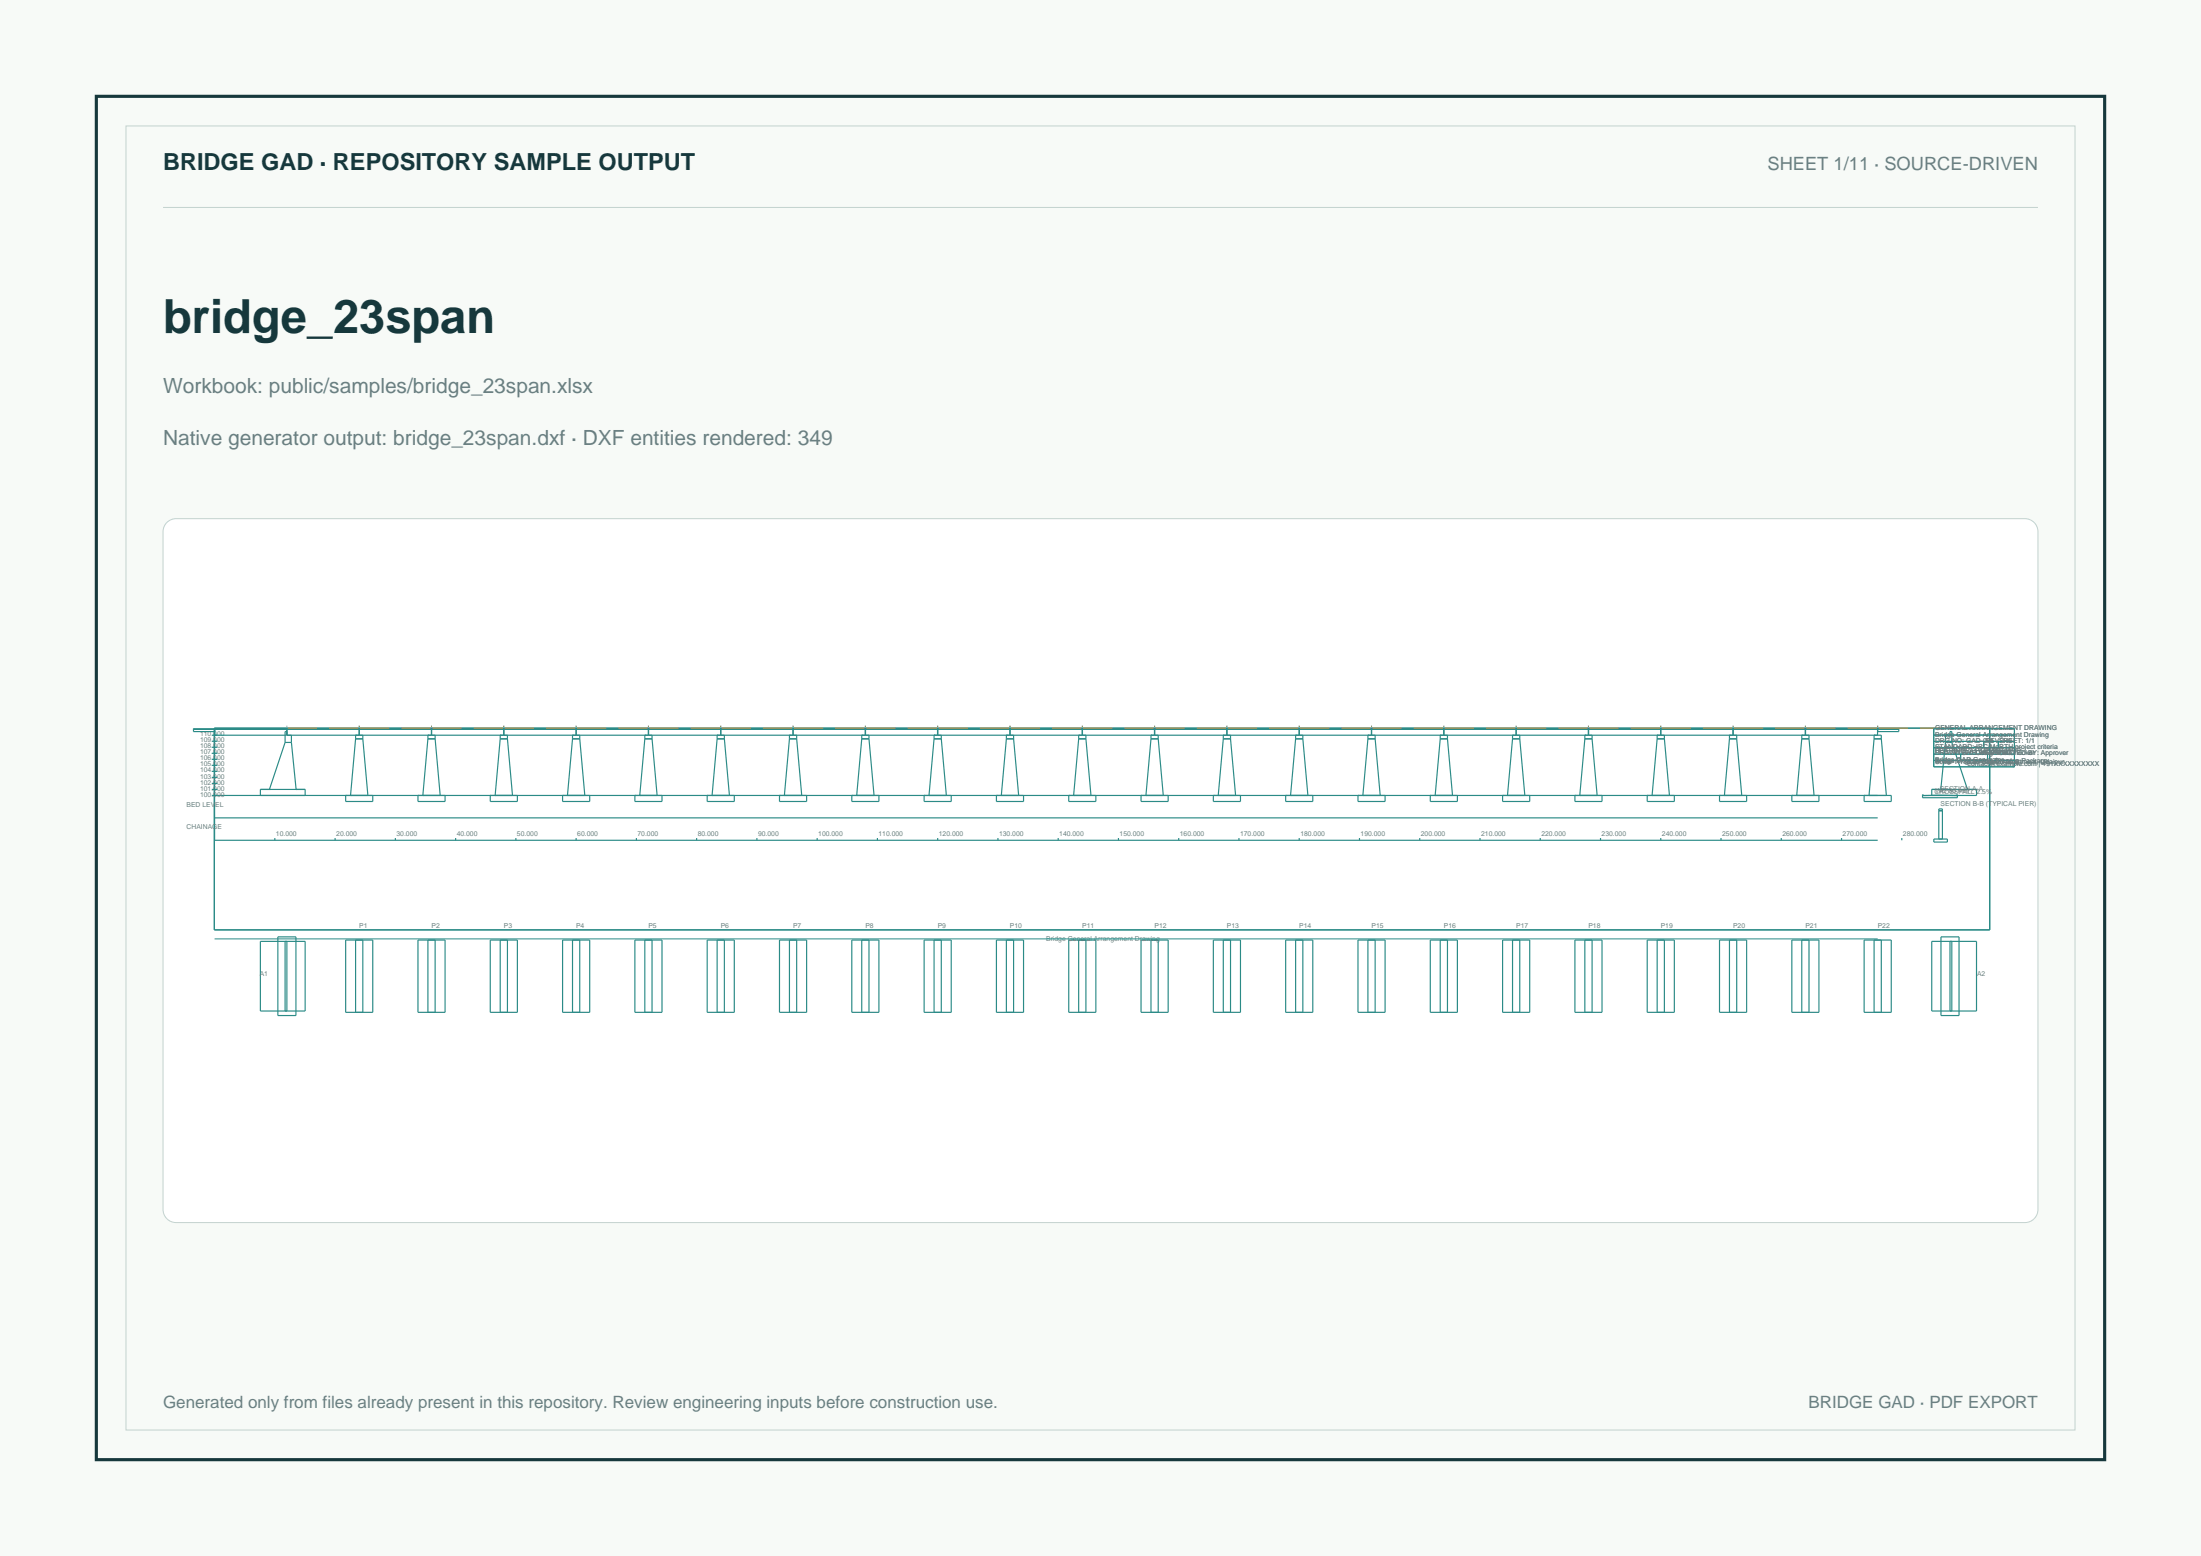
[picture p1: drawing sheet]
<svg xmlns="http://www.w3.org/2000/svg" width="297mm" height="210mm" viewBox="0 0 297 210" stroke-linecap="round" stroke-linejoin="round" font-family="sans-serif">
<path d="M0 0h297v210h-297z" fill-rule="evenodd" fill="#f7faf7"/>
<path d="M13 13h271v184h-271z" fill="none" stroke="#16383c" stroke-width=".42"/>
<path d="M17 17h263v176h-263zM22 28h253" fill="none" stroke="#c5d4d0" stroke-width=".14"/>
<path d="M22.5 70.5l.8-.4 .5-.1h249.4a1.76 1.76 0 0 1 1.8 1.8v91.4a1.76 1.76 0 0 1-1.8 1.8h-249.4a1.76 1.76 0 0 1-1.8-1.8v-91.4l.1-.5z" fill-rule="evenodd" fill="#fff" stroke="#c5d4d0" stroke-width=".14"/>
<g fill="none" stroke="#2b8b87" stroke-width=".16">
<path d="M26.1 98.4h230.1zM26.1 98.4h.1M26.1 98.4v.3h2.9M28.6 99.2h225.3v.5M28.9 98.3h239.6v27.2h-239.6zM28.9 98.3v27.2M29 98.4h.1M29 98.4v.8M38.7 98.4v.8M38.7 98.7h-.2v1.5M38.7 98.4h.1M39.3 99.2v1"/>
<path d="M48 99.2h.1M48 99.7h1M48 99.2v.5M48 99.7l-.7 7.7M48.5 98.4v.8M48.5 98.4h.1M49 99.2v.5M49 99.7l.6 7.7M57.7 99.2h.1M57.7 99.7h1M57.7 99.2v.5M57.7 99.7l-.6 7.7"/>
<path d="M58.2 98.4v.8M58.2 98.4h.1M58.7 99.2v.5M58.7 99.7l.7 7.7M67.5 99.2h.1M67.5 99.7h1M67.5 99.2v.5M67.5 99.7l-.7 7.7M68 98.4v.8M68 98.4h.1M68.5 99.2v.5M68.5 99.7l.7 7.7"/>
<path d="M77.3 99.2h.1M77.3 99.7h.9M77.3 99.2v.5M77.3 99.7l-.7 7.7M77.7 98.4v.8M77.8 98.4h.1M77.8 98.4v.8M78.2 99.2v.5M78.2 99.7l.7 7.7M87 99.2h.1M87 99.7h1M87 99.2v.5"/>
<path d="M87 99.7l-.7 7.7M87.5 98.4v.8M87.5 98.4h.1M88 99.2v.5M88 99.7l.7 7.7M96.8 99.2h.1M96.8 99.7h.9M96.8 99.2v.5M96.8 99.7l-.7 7.7M97.2 98.4v.8M97.3 98.4h.1M97.3 98.4v.8"/>
<path d="M97.7 99.2v.5M97.7 99.7l.7 7.7M106.5 99.2h.1M106.5 99.7h1M106.5 99.2v.5M106.5 99.7l-.7 7.7M107 98.4v.8M107 98.4h.1M107.5 99.2v.5M107.5 99.7l.7 7.7M116.3 99.2h.1M116.3 99.7h1"/>
<path d="M116.3 99.2v.5M116.3 99.7l-.7 7.7M116.8 98.4v.8M116.8 98.4h.1M117.3 99.2v.5M117.3 99.7l.6 7.7M126 99.2h.1M126 99.7h1M126 99.2v.5M126 99.7l-.6 7.7M126.5 98.4v.8M126.5 98.4h.1"/>
<path d="M127 99.2v.5M127 99.7l.7 7.7M135.8 99.2h.1M135.8 99.7h1M135.8 99.2v.5M135.8 99.7l-.7 7.7M136.3 98.4v.8M136.3 98.4h.1M136.8 99.2v.5M136.8 99.7l.7 7.7M145.6 99.2h.1M145.6 99.7h.9"/>
<path d="M145.6 99.2v.5M145.6 99.7l-.7 7.7M146 98.4v.8M146.1 98.4h.1M146.1 98.4v.8M146.5 99.2v.5M146.5 99.7l.7 7.7M155.3 99.2h.1M155.3 99.7h1M155.3 99.2v.5M155.3 99.7l-.7 7.7M155.8 98.4v.8"/>
<path d="M155.8 98.4h.1M156.3 99.2v.5M156.3 99.7l.7 7.7M165.1 99.2h.1M165.1 99.7h.9M165.1 99.2v.5M165.1 99.7l-.7 7.7M165.5 98.4v.8M165.6 98.4h.1M165.6 98.4v.8M166 99.2v.5M166 99.7l.7 7.7"/>
<path d="M174.8 99.2h.1M174.8 99.7h1M174.8 99.2v.5M174.8 99.7l-.7 7.7M175.3 98.4v.8M175.3 98.4h.1M175.8 99.2v.5M175.8 99.7l.7 7.7M184.6 99.2h.1M184.6 99.7h1M184.6 99.2v.5M184.6 99.7l-.7 7.7"/>
<path d="M185.1 98.4v.8M185.1 98.4h.1M185.6 99.2v.5M185.6 99.7l.6 7.7M194.3 99.2h.1M194.3 99.7h1M194.3 99.2v.5M194.3 99.7l-.6 7.7M194.8 98.4v.8M194.9 98.4h.1M194.9 98.4v.8M195.3 99.2v.5"/>
<path d="M195.3 99.7l.7 7.7M204.1 99.2h.1M204.1 99.7h1M204.1 99.2v.5M204.1 99.7l-.7 7.7M204.6 98.4v.8M204.6 98.4h.1M205.1 99.2v.5M205.1 99.7l.7 7.7M213.9 99.2h.1M213.9 99.7h.9M213.9 99.2v.5"/>
<path d="M213.9 99.7l-.7 7.7M214.3 98.4v.8M214.4 98.4h.1M214.4 98.4v.8M214.8 99.2v.5M214.8 99.7l.7 7.7M223.6 99.2h.1M223.6 99.7h1M223.6 99.2v.5M223.6 99.7l-.7 7.7M224.1 98.4v.8M224.1 98.4h.1"/>
<path d="M224.6 99.2v.5M224.6 99.7l.7 7.7M233.4 99.2h.1M233.4 99.7h.9M233.4 99.2v.5M233.4 99.7l-.7 7.7M233.8 98.4v.8M233.9 98.4h.1M233.9 98.4v.8M234.3 99.2v.5M234.3 99.7l.7 7.7M243.1 99.2h.1"/>
<path d="M243.1 99.7h1M243.1 99.2v.5M243.1 99.7l-.7 7.7M243.6 98.4v.8M243.6 98.4h.1M244.1 99.2v.5M244.1 99.7l.7 7.7M252.9 99.2h.1M252.9 99.7h1M252.9 99.2v.5M252.9 99.7l-.7 7.7M253.4 98.4v.8"/>
<path d="M253.4 98.4h.1M253.4 98.4v.3h2.8v-.3M253.9 99.7l.6 7.7M260.9 99.2h10.9M260.9 98.3h10.9v5.2h-10.9zM262.5 99.2v1M263.1 99.2v-.5h.3v1.5M28.6 107.4h226.6v.8h-3.7v-.8M28.6 106.5h.7M28.6 105.7h.7M28.6 104.9h.7M28.6 104.1h.7"/>
<path d="M28.6 103.3h.7M28.6 102.5h.7M28.6 101.7h.7M28.6 100.9h.7M28.6 100h.7M29 110.4h224.4M29 113.4h224.4M35.1 107.4v-.9h6.1v.9M36.4 106.5h.1M37.1 113.1v.3M38.5 100.2l-2.1 6.3M38.5 100.2h.8"/>
<path d="M39.3 100.2l.7 6.3M40 106.5h.1M45.2 113.1v.3M46.6 107.4h.1M46.6 107.4v.8h3.7v-.8M47.3 107.4h.1M53.3 113.1v.3M56.4 107.4h.1M56.4 107.4v.8h3.7v-.8M57.1 107.4h.1M61.5 113.1v.3M66.2 107.4h.1"/>
<path d="M66.2 107.4v.8h3.6v-.8M66.8 107.4h.1M69.6 113.1v.3M75.9 107.4h.1M75.9 107.4v.8h3.7v-.8M76.6 107.4h.1M77.7 113.1v.3M85.7 107.4h.1M85.7 107.4v.8h3.6v-.8M85.9 113.1v.3M86.3 107.4h.1M94 113.1v.3"/>
<path d="M95.4 107.4h.1M95.4 107.4v.8h3.7v-.8M96.1 107.4h.1M102.1 113.1v.3M105.2 107.4h.1M105.2 107.4v.8h3.6v-.8M105.8 107.4h.1M110.3 113.1v.3M114.9 107.4h.1M114.9 107.4v.8h3.7v-.8M115.6 107.4h.1M118.4 113.1v.3"/>
<path d="M124.7 107.4h.1M124.7 107.4v.8h3.7v-.8M125.4 107.4h.1M126.5 113.1v.3M134.5 107.4h.1M134.5 107.4v.8h3.6v-.8M134.7 113.1v.3M135.1 107.4h.1M142.8 113.1v.3M144.2 107.4h.1M144.2 107.4v.8h3.7v-.8M144.9 107.4h.1"/>
<path d="M150.9 113.1v.3M154 107.4h.1M154 107.4v.8h3.6v-.8M154.6 107.4h.1M159.1 113.1v.3M163.7 107.4h.1M163.7 107.4v.8h3.7v-.8M164.4 107.4h.1M167.2 113.1v.3M173.5 107.4h.1M173.5 107.4v.8h3.6v-.8M174.1 107.4h.1"/>
<path d="M175.3 113.1v.3M183.2 107.4h.1M183.2 107.4v.8h3.7v-.8M183.4 113.1v.3M183.9 107.4h.1M191.6 113.1v.3M193 107.4h.1M193 107.4v.8h3.7v-.8M193.7 107.4h.1M199.7 113.1v.3M202.8 107.4h.1M202.8 107.4v.8h3.6v-.8"/>
<path d="M203.4 107.4h.1M207.8 113.1v.3M212.5 107.4h.1M212.5 107.4v.8h3.7v-.8M213.2 107.4h.1M216 113.1v.3M222.3 107.4h.1M222.3 107.4v.8h3.6v-.8M222.9 107.4h.1M224.1 113.1v.3M232 107.4h.1M232 107.4v.8h3.7v-.8"/>
<path d="M232.2 113.1v.3M232.7 107.4h.1M240.4 113.1v.3M241.8 107.4h.1M241.8 107.4v.8h3.6v-.8M242.4 107.4h.1M248.5 113.1v.3M251.5 107.4h.1M252.2 107.4h.1M256.6 113.1v.3M259.4 107.4h7.3v-.9h-6v.9M259.5 107.4l-.1-.1v.4h4.7v-.4l-.1 .1"/>
<path d="M259.5 107.4h4.5M260.9 100.1h10.9M260.9 100.9h10.9M260.9 101.8h10.9M260.9 102.6h10.9M260.9 113.2h1.9v.4h-1.9zM261.6 113.2v-4h.5v4M261.6 109.4h.5M261.9 106.5h.1M262.5 100.2h.9M262.5 100.2l-.6 6.3M263.4 100.2l2.1 6.3"/>
<path d="M264.6 101.8v.8M265.5 106.5h.1M267.7 100.1v.8M268.2 101.8v.8M269.6 100.1v.8M35.1 127h6.1v9.4h-6.1zM37.5 126.4h2.4v10.7h-2.4zM38.5 127v9.4M38.7 127v9.4M46.6 126.9h3.7v9.7h-3.7zM48 126.9v9.7M49 126.9v9.7"/>
<path d="M56.4 126.9h3.7v9.7h-3.7zM57.7 126.9v9.7M58.7 126.9v9.7M66.2 126.9h3.6v9.7h-3.6zM67.5 126.9v9.7M68.5 126.9v9.7M75.9 126.9h3.7v9.7h-3.7zM77.3 126.9v9.7M78.2 126.9v9.7M85.7 126.9h3.6v9.7h-3.6zM87 126.9v9.7M88 126.9v9.7"/>
<path d="M95.4 126.9h3.7v9.7h-3.7zM96.8 126.9v9.7M97.7 126.9v9.7M105.2 126.9h3.6v9.7h-3.6zM106.5 126.9v9.7M107.5 126.9v9.7M114.9 126.9h3.7v9.7h-3.7zM116.3 126.9v9.7M117.3 126.9v9.7M124.7 126.9h3.7v9.7h-3.7zM126 126.9v9.7M127 126.9v9.7"/>
<path d="M134.5 126.9h3.6v9.7h-3.6zM135.8 126.9v9.7M136.8 126.9v9.7M144.2 126.9h3.7v9.7h-3.7zM145.6 126.9v9.7M146.5 126.9v9.7M154 126.9h3.6v9.7h-3.6zM155.3 126.9v9.7M156.3 126.9v9.7M163.7 126.9h3.7v9.7h-3.7zM165.1 126.9v9.7M166 126.9v9.7"/>
<path d="M173.5 126.9h3.6v9.7h-3.6zM174.8 126.9v9.7M175.8 126.9v9.7M183.2 126.9h3.7v9.7h-3.7zM184.6 126.9v9.7M185.6 126.9v9.7M193 126.9h3.7v9.7h-3.7zM194.3 126.9v9.7M195.3 126.9v9.7M202.8 126.9h3.6v9.7h-3.6zM204.1 126.9v9.7M205.1 126.9v9.7"/>
<path d="M212.5 126.9h3.7v9.7h-3.7zM213.9 126.9v9.7M214.8 126.9v9.7M222.3 126.9h3.6v9.7h-3.6zM223.6 126.9v9.7M224.6 126.9v9.7M232 126.9h3.7v9.7h-3.7zM233.4 126.9v9.7M234.3 126.9v9.7M241.8 126.9h3.6v9.7h-3.6zM243.1 126.9v9.7M244.1 126.9v9.7"/>
<path d="M251.5 126.9h3.7v9.7h-3.7zM252.9 126.9v9.7M253.9 126.9v9.7M260.7 127h6v9.4h-6zM261.9 126.4h2.5v10.7h-2.5zM263.1 127v9.4M263.4 127v9.4"/>
</g>
<g fill="none" stroke="#d99846" stroke-width=".13">
<path d="M38.7 97.9v.2M38.8 98.3h4M44.4 98.3h3.9M48.5 97.9v.2M48.6 98.3h3.9M54.2 98.3h3.9M58.2 97.9v.2M58.3 98.3h4M63.9 98.3h4M68 97.9v.2M68.1 98.3h4M73.7 98.3h3.9"/>
<path d="M77.7 97.9v.2M77.9 98.3h3.9M83.4 98.3h4M87.5 97.9v.2M87.6 98.3h4M93.2 98.3h3.9M97.3 97.9v.2M97.4 98.3h3.9M102.9 98.3h4M107 97.9v.2M107.1 98.3h4M112.7 98.3h3.9"/>
<path d="M116.8 97.9v.2M116.9 98.3h3.9M122.5 98.3h3.9M126.5 97.9v.2M126.7 98.3h3.9M132.2 98.3h4M136.3 97.9v.2M136.4 98.3h4M142 98.3h3.9M146 97.9v.2M146.2 98.3h3.9M151.7 98.3h4"/>
<path d="M155.8 97.9v.2M155.9 98.3h4M161.5 98.3h3.9M165.6 97.9v.2M165.7 98.3h3.9M171.2 98.3h4M175.3 97.9v.2M175.4 98.3h4M181 98.3h4M185.1 97.9v.2M185.2 98.3h3.9M190.8 98.3h3.9"/>
<path d="M194.8 97.9v.2M195 98.3h3.9M200.5 98.3h4M204.6 97.9v.2M204.7 98.3h4M210.3 98.3h3.9M214.3 97.9v.2M214.5 98.3h3.9M220 98.3h4M224.1 97.9v.2M224.2 98.3h4M229.8 98.3h3.9"/>
<path d="M233.9 97.9v.2M234 98.3h3.9M239.6 98.3h3.9M243.6 97.9v.2M243.7 98.3h4M249.3 98.3h4M253.4 97.9v.2M253.5 98.3h3.9M259.1 98.3h3.9M263.1 97.9v.2"/>
</g>
<path d="M260.9 98.3h10.9v5.2h-10.9zM260.9 99.2h10.9M260.9 100.1h10.9M260.9 100.9h10.9M260.9 101.8h10.9M260.9 102.6h10.9M264.6 101.8v.8M267.7 100.1v.8M268.2 101.8v.8M269.6 100.1v.8M29 126.7h224.4" fill="none" stroke="#2b8b87" stroke-width=".13"/>
<text font-size="6.3" fill="#16383c" x="22" y="45">bridge_23span</text>
<text font-size="3.2" fill="#16383c" x="22" y="23">BRIDGE GAD · REPOSITORY SAMPLE OUTPUT</text>
<g font-size="2.8" fill="#6a7f81">
<text x="22" y="53">Workbook: public/samples/bridge_23span.xlsx</text>
<text x="22" y="60">Native generator output: bridge_23span.dxf · DXF entities rendered: 349</text>
</g>
<text font-size="2.5" fill="#6a7f81" x="238.5" y="23">SHEET 1/11 · SOURCE-DRIVEN</text>
<g font-size="2.3" fill="#6a7f81">
<text x="22" y="190">Generated only from files already present in this repository. Review engineering inputs before construction use.</text>
<text x="244" y="190">BRIDGE GAD · PDF EXPORT</text>
</g>
<g font-size=".9" fill="#6a7f81">
<text x="27" y="101.8">107.000</text>
<text x="27" y="101">108.000</text>
<text x="27" y="100.2">109.000</text>
<text x="27" y="99.4">110.000</text>
<text x="261.1" y="98.6">GENERAL ARRANGEMENT DRAWING</text>
<text x="261.1" y="99.4">Bridge General Arrangement Drawing</text>
<text x="261.1" y="100.3">DRG NO: GAD-001 SHEET: 1/1</text>
<text x="261.1" y="101.1">STANDARD: IRC/MoRTH project criteria</text>
<text x="261.1" y="101.3">LIVE LOAD: To project basis</text>
<text x="261.1" y="101.6">BEARING: As per design</text>
<text x="261.1" y="102">DRAWN BY: Design Cell</text>
<text x="264.7" y="102">CHECKED BY: Checker</text>
<text x="267.9" y="100.3">REV: R0</text>
<text x="268.3" y="102">APPROVED BY: Approver</text>
<text x="27" y="107.5">100.000</text>
<text x="27" y="106.7">101.000</text>
<text x="27" y="105.9">102.000</text>
<text x="27" y="105.1">103.000</text>
<text x="27" y="104.3">104.000</text>
<text x="27" y="103.4">105.000</text>
<text x="27" y="102.6">106.000</text>
<text x="261" y="107.2">CROSSFALL 2.5%</text>
<text x="261.1" y="102.8">Bridge GAD Generator</text>
<text x="261.1" y="103">Bridge Engineering Drawing Package</text>
<text x="261.1" y="103.1">Scale 1:186.0 / Sec 1:100.0</text>
<text x="261.2" y="107">WC 80 mm</text>
<text x="261.8" y="106.8">SECTION A-A</text>
<text x="265.5" y="103.1">303 Vallabh Apartment, Udaipur</text>
<text x="265.5" y="103.3">contact@example.com | +91XXXXXXXXXX</text>
<text x="25.2" y="108.9">BED LEVEL</text>
<text x="25.2" y="111.9">CHAINAGE</text>
<text x="37.2" y="112.8">10.000</text>
<text x="45.4" y="112.8">20.000</text>
<text x="53.5" y="112.8">30.000</text>
<text x="61.6" y="112.8">40.000</text>
<text x="69.8" y="112.8">50.000</text>
<text x="77.9" y="112.8">60.000</text>
<text x="86" y="112.8">70.000</text>
<text x="94.2" y="112.8">80.000</text>
<text x="102.3" y="112.8">90.000</text>
<text x="110.4" y="112.8">100.000</text>
<text x="118.5" y="112.8">110.000</text>
<text x="126.7" y="112.8">120.000</text>
<text x="134.8" y="112.8">130.000</text>
<text x="142.9" y="112.8">140.000</text>
<text x="151.1" y="112.8">150.000</text>
<text x="159.2" y="112.8">160.000</text>
<text x="167.3" y="112.8">170.000</text>
<text x="175.5" y="112.8">180.000</text>
<text x="183.6" y="112.8">190.000</text>
<text x="191.7" y="112.8">200.000</text>
<text x="199.9" y="112.8">210.000</text>
<text x="208" y="112.8">220.000</text>
<text x="216.1" y="112.8">230.000</text>
<text x="224.3" y="112.8">240.000</text>
<text x="232.4" y="112.8">250.000</text>
<text x="240.5" y="112.8">260.000</text>
<text x="248.6" y="112.8">270.000</text>
<text x="256.8" y="112.8">280.000</text>
<text x="261.9" y="108.7">SECTION B-B (TYPICAL PIER)</text>
<text x="48.5" y="125.2">P1</text>
<text x="58.2" y="125.2">P2</text>
<text x="68" y="125.2">P3</text>
<text x="77.7" y="125.2">P4</text>
<text x="87.5" y="125.2">P5</text>
<text x="97.3" y="125.2">P6</text>
<text x="107" y="125.2">P7</text>
<text x="116.8" y="125.2">P8</text>
<text x="126.5" y="125.2">P9</text>
<text x="136.3" y="125.2">P10</text>
<text x="146" y="125.2">P11</text>
<text x="155.8" y="125.2">P12</text>
<text x="165.6" y="125.2">P13</text>
<text x="175.3" y="125.2">P14</text>
<text x="185.1" y="125.2">P15</text>
<text x="194.8" y="125.2">P16</text>
<text x="204.6" y="125.2">P17</text>
<text x="214.3" y="125.2">P18</text>
<text x="224.1" y="125.2">P19</text>
<text x="233.9" y="125.2">P20</text>
<text x="243.6" y="125.2">P21</text>
<text x="253.4" y="125.2">P22</text>
<text x="35.1" y="131.7">A1</text>
<text x="141.2" y="127">Bridge General Arrangement Drawing</text>
<text x="266.8" y="131.7">A2</text>
</g>
</svg>
